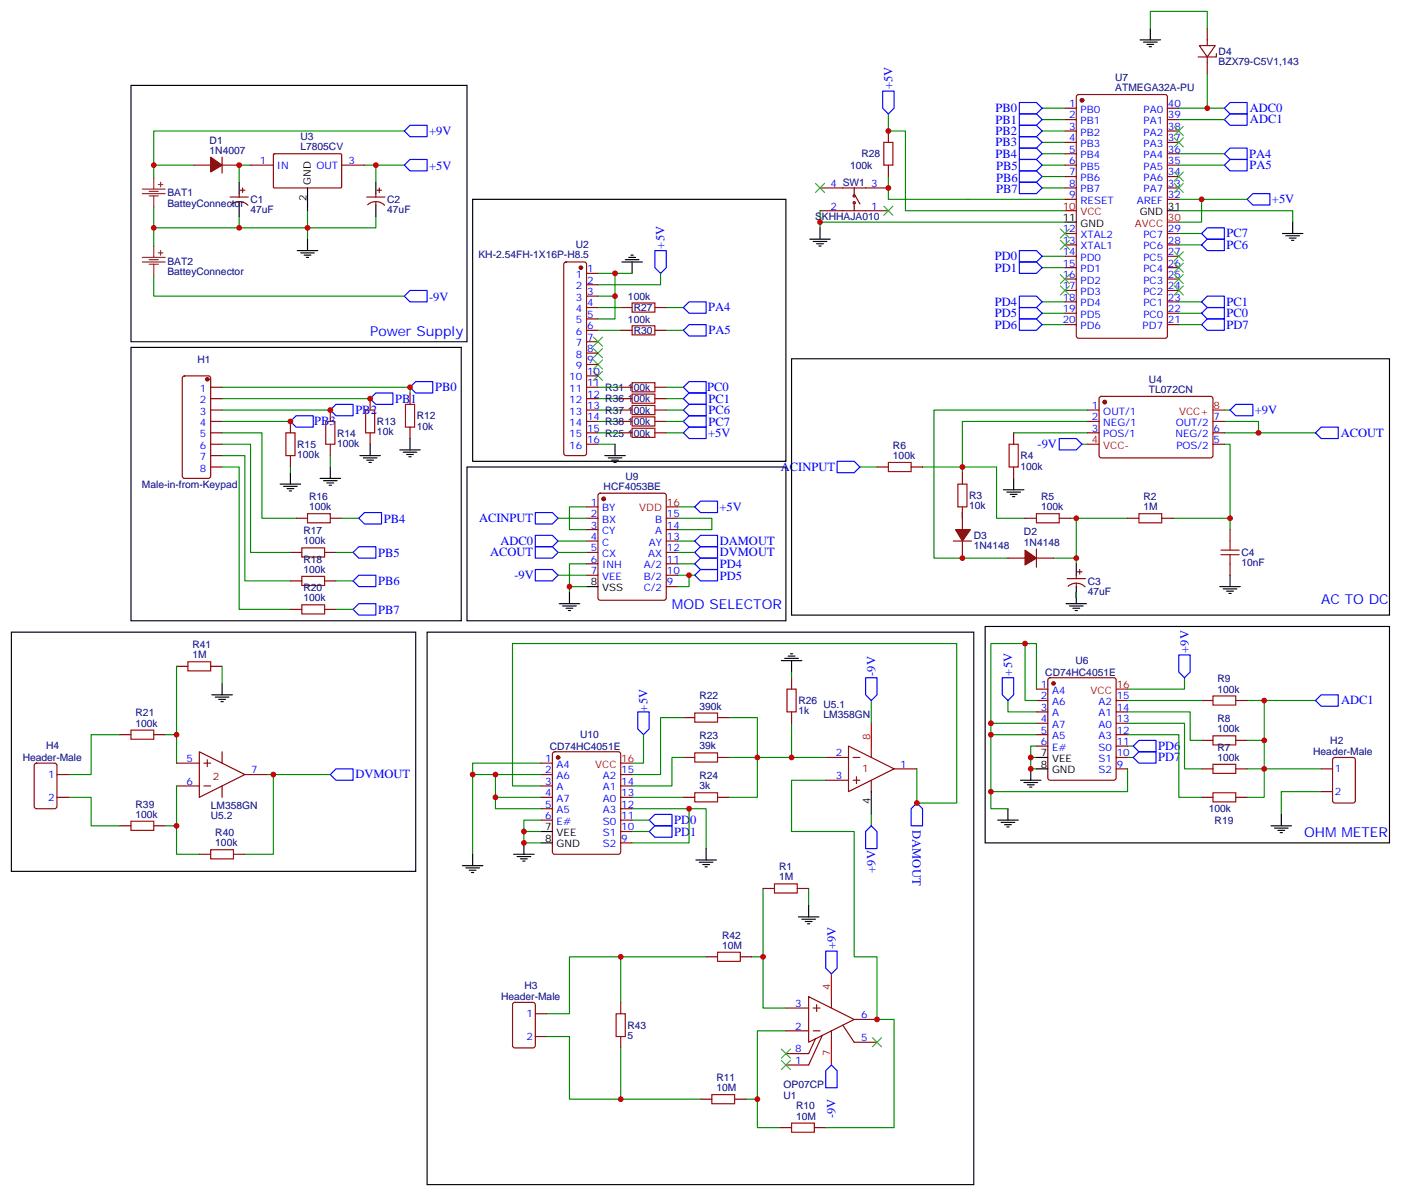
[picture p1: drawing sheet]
<svg xmlns="http://www.w3.org/2000/svg" width="434mm" height="370mm" viewBox="0 0 434 370" stroke-linecap="round" stroke-linejoin="round" font-family="sans-serif">
<g fill="none" stroke="#870000" stroke-width=".35">
<path d="M371.5 14.1h4.9l-2.5 3.5zM373.9 8.8v5.3M373.9 17.6v5.3M376.8 16.6v1h-5.7M329.8 33.5h3.6M329.8 37h3.6M333.6 29.5l.5-.2h26.8l.6 .4 .1 74.4-.5 .6-27 .1-.7-.5v-74.3zM361.6 33.5h3.5M361.6 37h3.5M60 51.2h5.3M68.8 51.2h5.3M68.8 48.7v4.9"/>
<path d="M74.1 60v1M74.4 58.9h1.4M75.1 58.2v1.4M77.6 51.2h7.1M84.7 47.8l.3-.2 20.7 .1 .1 .3v10l-.3 .2h-20.7l-.1-.3zM105.8 51.2h7.1M116.4 60v1M116.8 58.9h1.4M117.5 58.2v1.4M254 58.2h21.2M264.6 58.2v2.5M275.2 40.6v3.5"/>
<path d="M275.2 51.2v3.5M329.8 51.2h3.6M329.8 40.6h3.6M329.8 44.1h3.6M329.8 47.6h3.6M329.8 54.7h3.6M329.8 58.2h3.6M361.6 51.2h3.5M361.6 40.6h3.5M361.6 44.1h3.5M361.6 47.6h3.5M361.6 54.7h3.5"/>
<path d="M361.6 58.2h3.5M71.3 61h5.6M71.5 63.4a3.8 3.8 0 0 1 5.3 .2M74.1 62.4v1.1M113.6 61h5.6M113.9 63.4a3.8 3.8 0 0 1 5.2 .2M116.4 62.4v1.1M254 65.3h21.2M264.6 62.8v2.5M264.9 60.7l1.4 2.4M329.8 61.7h3.6M329.8 72.3h3.6"/>
<path d="M329.8 75.8h3.6M329.8 79.4h3.6M361.6 61.7h3.5M361.6 72.3h3.5M361.6 75.8h3.5M361.6 79.4h3.5M174.9 81.3l.4-.2h5.7l.5 .2 .2 .5v58.6l-.3 .5-.4 .2h-5.7l-.5-.2-.2-.5v-58.6zM181.7 95.2h3.5M181.7 84.7h3.5M181.7 88.2h3.5M181.7 91.7h3.5M181.7 98.8h3.5"/>
<path d="M192.3 95.2h3.5M202.8 95.2h3.6M329.8 82.9h3.6M329.8 86.4h3.6M329.8 90h3.6M329.8 93.5h3.6M329.8 97h3.6M361.6 82.9h3.5M361.6 86.4h3.5M361.6 90h3.5M361.6 93.5h3.5M361.6 97h3.5"/>
<path d="M56.7 116.6l.4-.2h7.5l.6 .4 .1 30.7-.5 .6-7.7 .1-.6-.5-.1-30.6zM65.3 119.9h3.5M181.7 119.9h3.5M181.7 102.3h3.5M181.7 105.8h3.5M181.7 109.4h3.5M181.7 112.9h3.5M181.7 116.4h3.5M192.3 119.9h3.5M192.3 102.3h3.5M202.8 119.9h3.6M202.8 102.3h3.6"/>
<path d="M329.8 100.5h3.6M361.6 100.5h3.5M65.3 127h3.5M65.3 130.5h3.5M65.3 134.1h3.5M65.3 137.6h3.5M65.3 123.5h3.5M90 130.5v3.6M102.3 127v3.5M102.3 137.6v3.5M114.7 123.5v3.5M114.7 134.1v3.5"/>
<path d="M127 121.7v3.5M127 132.3v3.5M181.7 127h3.5M181.7 130.5h3.5M181.7 134.1h3.5M181.7 137.6h3.5M181.7 123.5h3.5M192.3 127h3.5M192.3 130.5h3.5M192.3 134.1h3.5M192.3 123.5h3.5M202.8 127h3.6"/>
<path d="M202.8 130.5h3.6M202.8 134.1h3.6M202.8 123.5h3.6M314 134.1v3.5M336.9 127h3.5M336.9 130.5h3.5M336.9 134.1h3.5M340.7 123l.4-.2h34.2l.4 .7-.1 17.9-.6 .4h-34.1l-.5-.7v-17.6zM375.7 130.5h3.5M375.7 134.1h3.5M375.7 137.6h3.5M65.3 144.6h3.5"/>
<path d="M65.3 141.1h3.5M90 141.1v3.5M181.7 157h3.5M185.4 153l.5-.2h19.8l.6 .4 .1 32-.5 .7h-20l-.6-.4-.1-32zM271.6 144.6h3.6M282.2 144.6h3.6M298.1 146.4v3.5M298.1 157v7M314 144.6v3.6M90 171.1h3.5M90 179.9h3.5M91.7 160.5h3.5"/>
<path d="M100.5 171.1h3.6M100.5 179.9h3.6M102.3 160.5h3.5M181.7 160.5h3.5M181.7 167.6h3.5M181.7 164h3.5M181.7 171.1h3.5M181.7 174.6h3.5M181.7 178.2h3.5M206.4 160.5h3.5M206.4 167.6h3.5M206.4 164h3.5"/>
<path d="M206.4 171.1h3.5M206.4 174.6h3.5M206.4 178.2h3.5M295.3 167.6h5.6M298.1 167.6v5.3M312.2 172.9h5.3M317.5 160.5h3.5M321 172.9h5.3M321 170v5.7M328.1 160.5h3.5M330.6 179.2h5.6M333.4 178.2v1"/>
<path d="M333.7 177.1h1.4M334.4 176.4v1.4M349.2 160.5h3.6M359.8 160.5h3.6M381 164v3.6M381 174.6v3.6M90 188.7h3.5M100.5 188.7h3.6M206.4 181.7h3.5M330.8 181.6a3.8 3.8 0 0 1 5.3 .2M333.4 180.6v1.1M54.7 206.4h3.5"/>
<path d="M65.3 206.4h3.5M245.2 209.9v3.5M321 217h3.6M321 213.4h3.6M324.8 210.1l.5-.2h19.7l.7 .4v30.6l-.4 .7-20 .1-.7-.5v-30.6zM345.7 217h3.5M372.2 217h3.5M382.8 217h3.5M10.8 236.6l.5-.2h5.6l.7 .4v13l-.4 .6-5.9 .1-.7-.5v-12.9zM17.6 239.9h3.6M37 227.5h3.6M47.6 227.5h3.6"/>
<path d="M54.7 236.4h7M61.7 232.8l14.1 7.1-14.1 7zM63.1 236.4h2.2M64.2 235.3v2.1M68.8 232.8v3.6M75.8 239.9h7.1M167.6 236.4h3.5M167.6 239.9h3.5M171.3 233l.5-.2h19.8l.6 .5 .1 30.6-.5 .6-20 .1-.6-.5-.1-30.6zM192.3 239.9h3.5M211.7 234.6h3.5M211.7 222.2h3.5"/>
<path d="M222.2 234.6h3.6M222.2 222.2h3.6M245.2 220.5v3.5M255.8 234.6h7M262.8 231.1l14.1 7-14.1 7.1zM264.2 234.6h2.1M269.9 231.1v3.5M276.9 238.1h7.1M321 220.5h3.6M321 224h3.6M321 227.5h3.6M321 231.1h3.6"/>
<path d="M345.7 238.1h3.5M345.7 220.5h3.5M345.7 224h3.5M345.7 227.5h3.5M345.7 231.1h3.5M345.7 234.6h3.5M372.2 229.3h3.5M372.2 238.1h3.5M382.8 229.3h3.5M382.8 238.1h3.5M409.2 238.1h3.5M413 234.8l.5-.2h5.6l.7 .4v13l-.5 .7h-5.8l-.7-.5-.1-12.9z"/>
<path d="M17.6 246.9h3.6M37 255.8h3.6M47.6 255.8h3.6M54.7 243.4h7M63.1 243.4h2.2M68.8 243.4v3.5M167.6 246.9h3.5M167.6 243.4h3.5M167.6 250.5h3.5M167.6 254h3.5M192.3 246.9h3.5M192.3 243.4h3.5"/>
<path d="M192.3 250.5h3.5M192.3 254h3.5M192.3 257.5h3.5M211.7 246.9h3.5M222.2 246.9h3.6M255.8 241.7h7M264.2 241.7h2.1M265.3 240.6v2.1M269.9 241.7v3.5M372.2 246.9h3.5M382.8 246.9h3.5M409.2 245.2h3.5"/>
<path d="M61.7 264.6h3.6M72.3 264.6h3.5M192.3 261.1h3.5M236.4 275.2h3.5M246.9 275.2h3.6M218.7 296.3h3.5M229.3 296.3h3.5M159 310.7l.5-.3h5.6l.7 .5v12.9l-.5 .7-5.8 .1-.7-.5-.1-13zM165.8 314h3.5M192.3 310.4v3.6M243.4 319.3h7.1M243.4 312.2h7.1"/>
<path d="M250.5 308.7l14.1 7-14.1 7.1zM251.9 319.3h2.1M251.9 312.2h2.1M252.9 311.1v2.2M257.5 308.7v3.5M257.5 319.3v3.5M261.1 317.5l3.5 5.3h7M264.6 315.7h7M165.8 321h3.5M192.3 321v3.6M252.6 321.7l-2.1 4.6h-7.1M254.7 320.7l-4.2 9.1h-7.1"/>
<path d="M217 340.4h3.5M227.5 340.4h3.6M241.7 349.2h3.5M252.2 349.2h3.6"/>
<circle cx="264.6" cy="62.8" r=".35"/>
<circle cx="264.6" cy="60.7" r=".35"/>
</g>
<g fill="#870000" stroke="#870000" stroke-width=".35">
<path d="M65.3 48.7l3.5 2.5-3.5 2.1z"/>
<path d="M296 164h4.6l-2.5 3.6z"/>
<path d="M317.5 170.4l3.5 2.5-3.5 2.1z"/>
<circle cx="342.2" cy="124.5" r=".53"/>
<circle cx="326.3" cy="211.7" r=".53"/>
<circle cx="187" cy="154.5" r=".53"/>
<circle cx="64.2" cy="117.5" r=".53"/>
<circle cx="335.1" cy="31" r=".53"/>
<circle cx="172.9" cy="234.6" r=".53"/>
<circle cx="179.9" cy="82.9" r=".53"/>
</g>
<g fill="none" stroke="#008700" stroke-width=".35">
<path d="M356.3 8.8v-5.3h17.6v5.3M275.2 35.3v5.3h5.3v24.7h49.3M322.8 33.5h7M322.8 37h7M365.1 33.5h14.1M365.1 37h14.1M373.9 22.9v10.6M47.6 51.2v3.8M77.6 51.2h-3.5v5.2M112.9 51.2h3.5v5.2M116.4 51.2h8.8M125.2 40.6h-77.6v10.6h12.4"/>
<path d="M275.2 54.7v7h54.6M322.8 51.2h7M322.8 54.7h7M322.8 58.2h7M322.8 47.6h7M322.8 44.1h7M322.8 40.6h7M365.1 51.2h14.1M365.1 47.6h14.1M47.6 64.2v12M47.6 70.6h26.5M74.1 67v3.6h42.3v-3.6"/>
<path d="M95.2 65.3v8.8M254 68.8h75.8M254 65.3v5.3M322.8 79.4h7M365.1 65.3h35.3v3.5M365.1 72.3h7.1M365.1 75.8h7.1M365.1 61.7h21.2M372.2 61.7v7.1h-7.1M47.6 85.4v6.3h77.6M185.2 95.2h7.1M185.2 84.7h10.6"/>
<path d="M190.5 84.7v7h-5.3M190.5 91.7v7.1h-5.3M204.6 84.7v3.5h-19.4M206.4 95.2h5.3M322.8 93.5h7M322.8 97h7M322.8 82.9h7M365.1 93.5h7.1M365.1 97h7.1M68.8 119.9h58.2v1.8M185.2 102.3h7.1M185.2 119.9h7.1"/>
<path d="M206.4 102.3h5.3M206.4 119.9h5.3M322.8 100.5h7M365.1 100.5h7.1M68.8 134.1h12.3v26.4h10.6M68.8 137.6h8.8v33.5h12.4M68.8 127h33.5M68.8 123.5h45.9M68.8 130.5h21.2M185.2 134.1h7.1M185.2 127h7.1M185.2 137.6h5.3"/>
<path d="M185.2 123.5h7.1M185.2 130.5h7.1M206.4 134.1h5.3M206.4 127h5.3M206.4 123.5h5.3M206.4 130.5h5.3M314 134.1h22.9M335.1 137.6h1.8M336.9 130.5h-38.8v15.9M336.9 127h-47.6v45.9h22.9M379.2 130.5h10.6v3.6M379.2 137.6h1.8v22.9h-17.6"/>
<path d="M379.2 134.1h28.3M379.2 127h1.8M68.8 141.1h7v38.8h14.2M68.8 144.6h5.3v44.1h15.9M90 144.6v1.8M102.3 141.1v3.5M181.7 157h-5.3v7h5.3M209.9 157h5.3M266.3 144.6h5.3M285.8 144.6h22.9v15.9h8.8M298.1 158.7v1.8M104.1 171.1h5.3"/>
<path d="M104.1 179.9h5.3M105.8 160.5h5.3M172.9 160.5h8.8M172.9 171.1h8.8M172.9 167.6h8.8M172.9 178.2h8.8M181.7 174.6h-5.3v8.8M209.9 160.5h10.6v3.5h-10.6M209.9 171.1h5.3M209.9 167.6h5.3M209.9 174.6h5.3M209.9 178.2h5.3"/>
<path d="M213.4 178.2v3.5h-3.5M331.6 160.5h1.8v12.4h-7.1M333.4 160.5h15.8M333.4 172.9v1.7M381 160.5v3.5M104.1 188.7h5.3M176.4 181.7h5.3M317.5 199.3v17.7h3.5M333.4 183.4v1.8M54.7 206.4v21.1M68.8 206.4v5.3M245.2 208.1v1.8"/>
<path d="M269.9 217v7M312.2 217v3.5h8.8M321 213.4v-14.1h-14.1v51.2h5.3M349.2 217h23M366.9 209.9v3.5h-17.7M386.3 217h21.2M391.6 217v21.1h-5.3M37 227.5h-8.8v12.4h-7M51.2 227.5h3.5v8.9M82.9 239.9h19.4M84.7 239.9v24.7h-8.9M146.4 239.9h21.2"/>
<path d="M153.5 239.9v7h14.1M167.6 236.4h-21.2v28.2M199.3 227.5v8.9h-3.5M211.7 234.6h-3.6v8.8h-12.3M211.7 222.2h-7.1v17.7h-8.8M225.8 222.2h8.8v24.7h-8.8M225.8 234.6h30M245.2 224v10.6M284 238.1v10.6h12.3v-49.4h-137.6v44.1h8.9M306.9 224h14.1M306.9 227.5h14.1M321 231.1h-1.7v3.5"/>
<path d="M321 234.6h-1.7v3.5h1.7M349.2 224h17.7v14.1h5.3M349.2 227.5h15.9v19.4h7.1M349.2 220.5h19.5v8.8h3.5M349.2 238.1v7.1h-42.3M349.2 234.6h1.8M349.2 231.1h1.8M386.3 229.3h5.3M409.2 238.1h-17.6v8.8h-5.3M21.2 246.9h7v8.9h8.8M54.7 243.4v12.4h-3.5M54.7 255.8v8.8h7"/>
<path d="M153.5 246.9v3.6h14.1M167.6 254h-5.3v3.5M167.6 257.5h-5.3v3.6h5.3M195.8 250.5h22.9v12.3M195.8 246.9h15.9M195.8 254h5.3M195.8 257.5h5.3M213.4 250.5v10.6h-17.6M255.8 241.7h-10.6v15.8h19.4v38.8h7v19.4h5.3v33.5h-21.1M269.9 252.2v3.6M409.2 245.2h-12.3v7M236.4 275.2v37h7"/>
<path d="M250.5 275.2v5.3M192.3 296.3h-15.9v17.7h-7.1M218.7 296.3h-26.4v14.1M232.8 296.3h3.6M243.4 319.3h-8.8v21.1h-3.5M169.3 321h7.1v19.4h15.9M192.3 324.6v15.8h24.7M234.6 340.4v8.8h7.1"/>
</g>
<g fill="none" stroke="#00f" stroke-width=".35">
<path d="M273.4 28.2h3.5v5.3l-1.7 1.8-1.8-1.8zM315.7 31.8h5.3l1.8 1.7-1.8 1.8h-5.3zM315.7 38.8h5.3l1.8 1.8-1.8 1.7h-5.3zM315.7 35.3h5.3l1.8 1.7-1.8 1.8h-5.3zM379.2 33.5l1.8-1.7h5.3v3.5h-5.3zM381 35.3h5.3v3.5h-5.3l-1.8-1.8zM125.2 51.2l1.8-1.8h5.3v3.5h-5.3zM125.2 40.6l1.8-1.8h5.3v3.5h-5.3zM315.7 49.4h5.3l1.8 1.8-1.8 1.7h-5.3zM315.7 52.9h5.3l1.8 1.8-1.8 1.7h-5.3zM315.7 56.4h5.3l1.8 1.8-1.8 1.8h-5.3zM315.7 45.9h5.3l1.8 1.7-1.8 1.8h-5.3z"/>
<path d="M315.7 42.3h5.3l1.8 1.8-1.8 1.8h-5.3zM381 45.9h5.3v3.5h-5.3l-1.8-1.8zM381 49.4h5.3v3.5h-5.3l-1.8-1.7zM202.8 77.6h3.6v5.3l-1.8 1.8-1.8-1.8zM315.7 77.6h5.3l1.8 1.8-1.8 1.7h-5.3zM373.9 70.6h5.3v3.5h-5.3l-1.7-1.8zM373.9 74.1h5.3v3.5h-5.3l-1.7-1.8zM386.3 61.7l1.8-1.7h5.2v3.5h-5.2zM125.2 91.7l1.8-1.7h5.3v3.5h-5.3zM211.7 95.2l1.7-1.7h5.3v3.5h-5.3zM315.7 98.8h5.3l1.8 1.7-1.8 1.8h-5.3zM315.7 95.2h5.3l1.8 1.8-1.8 1.8h-5.3z"/>
<path d="M315.7 91.7h5.3l1.8 1.8-1.8 1.7h-5.3zM315.7 81.1h5.3l1.8 1.8-1.8 1.8h-5.3zM373.9 91.7h5.3v3.5h-5.3l-1.7-1.7zM373.9 95.2h5.3v3.6h-5.3l-1.7-1.8zM373.9 98.8h5.3v3.5h-5.3l-1.7-1.8zM127 119.9l1.8-1.7h5.3v3.5h-5.3zM211.7 102.3l1.7-1.8h5.3v3.6h-5.3zM211.7 119.9l1.7-1.7h5.3v3.5h-5.3zM90 130.5l1.7-1.7h5.3v3.5h-5.3zM102.3 127l1.8-1.8h5.3v3.6h-5.3zM114.7 123.5l1.7-1.8h5.3v3.5h-5.3zM211.7 123.5l1.7-1.8h5.3v3.5h-5.3z"/>
<path d="M211.7 127l1.7-1.8h5.3v3.6h-5.3zM211.7 130.5l1.7-1.7h5.3v3.5h-5.3zM211.7 134.1l1.7-1.8h5.3v3.5h-5.3zM328.1 135.8h5.3l1.7 1.8-1.7 1.7h-5.3zM381 127l1.8-1.8h5.3v3.6h-5.3zM409.2 132.3h5.3v3.5h-5.3l-1.7-1.7zM165.8 158.7h5.3l1.8 1.8-1.8 1.8h-5.3zM215.2 157l1.8-1.8h5.2v3.5h-5.2zM259.3 142.9h5.3l1.7 1.7-1.7 1.8h-5.3zM109.4 171.1l1.7-1.8h5.3v3.6h-5.3zM109.4 179.9l1.7-1.7h5.3v3.5h-5.3zM111.1 160.5l1.8-1.8h5.3v3.6h-5.3z"/>
<path d="M165.8 169.3h5.3l1.8 1.8-1.8 1.8h-5.3zM165.8 165.8h5.3l1.8 1.8-1.8 1.7h-5.3zM165.8 176.4h5.3l1.8 1.8-1.8 1.7h-5.3zM215.2 171.1l1.8-1.8h5.2v3.6h-5.2zM215.2 167.6l1.8-1.8h5.2v3.5h-5.2zM215.2 174.6l1.8-1.7h5.2v3.5h-5.2zM215.2 178.2l1.8-1.8h5.2v3.5h-5.2zM109.4 188.7l1.7-1.7h5.3v3.5h-5.3zM268.1 209.9h3.5v5.3l-1.7 1.8-1.8-1.8zM310.4 209.9h3.6v5.3l-1.8 1.8-1.8-1.8zM365.1 202.8h3.6v5.3l-1.8 1.8-1.8-1.8zM407.5 217l1.7-1.8h5.3v3.5h-5.3z"/>
<path d="M102.3 239.9l1.8-1.8h5.3v3.6h-5.3zM197.6 220.5h3.5v5.3l-1.8 1.7-1.7-1.7zM351 234.6l1.8-1.8h5.3v3.6h-5.3zM351 231.1l1.8-1.8h5.3v3.5h-5.3zM201.1 254l1.7-1.8h5.3v3.6h-5.3zM201.1 257.5l1.7-1.7h5.3v3.5h-5.3zM268.1 257.5l1.8-1.7 1.7 1.7v5.3h-3.5zM282.2 250.5l1.8-1.8 1.8 1.8v5.3h-3.6zM255.8 294.6h3.5v5.3l-1.8 1.7-1.7-1.7zM255.8 331.6l1.7-1.8 1.8 1.8v5.3h-3.5z"/>
</g>
<g fill="none" stroke="#000" stroke-width=".35">
<path d="M353.1 12.3h6.4M354.2 13.1h4.2M355.2 13.8h2.2M356 14.5h.7M356.3 8.8v3.5M40.6 26.5h104v79.3h-104zM74.1 56.4v3.6M95.2 58.2v7.1M116.4 56.4v3.6M74.1 63.5v3.5M92.1 77.6h6.3M93.1 78.3h4.3"/>
<path d="M94.2 79h2.1M94.9 79.7h.7M95.2 74.1v3.5M116.4 63.5v3.5M146.4 61.7h97v81.2h-97zM194.7 79.7h2.1M195.4 79h.7M250.8 74.1h6.4M251.9 74.8h4.2M252.9 75.5h2.2M253.6 76.2h.8M254 70.6v3.5"/>
<path d="M329.8 68.8h3.6M361.6 65.3h3.5M397.2 72.3h6.4M398.3 73h4.2M399.3 73.7h2.2M400 74.4h.8M400.4 68.8v3.5M192.6 81.1h6.4M193.7 80.4h4.2M195.8 81.1v3.6M40.6 107.6h102.3v84.7h-102.3zM245.2 111.1h185.2v79.4h-185.2z"/>
<path d="M114.7 137.6v3.5M123.8 139.3h6.4M127 135.8v3.5M190.5 137.6v3.5M86.8 149.9h6.3M87.8 150.6h4.3M88.9 151.3h2.1M89.6 152h.7M90 146.4v3.5M99.1 148.2h6.4M100.2 148.9h4.2M101.2 149.6h2.2"/>
<path d="M102 150.3h.7M102.3 144.6v3.6M111.5 141.1h6.3M112.5 141.8h4.3M113.6 142.5h2.1M114.3 143.2h.7M124.9 140.1h4.2M125.9 140.8h2.2M126.6 141.5h.8M144.6 144.6h98.8v47.7h-98.8zM187.3 141.1h6.4M188.4 141.8h4.2"/>
<path d="M189.4 142.5h2.2M190.1 143.2h.8M310.8 151.7h6.3M311.9 152.4h4.2M312.9 153.1h2.1M313.6 153.8h.7M314 148.2v3.5M333.4 174.6v3.6M381 178.2v3.5M3.5 195.8h125.3v74.1h-125.3zM132.3 195.8h169.3v171.1h-169.3zM173.2 187h6.4"/>
<path d="M174.3 187.7h4.2M175.3 188.4h2.1M176 189.1h.7M176.4 183.4v3.6M181.7 181.7h3.5M305.2 194h125.2v67.1h-125.2zM330.2 187h6.3M331.3 187.7h4.2M332.3 188.4h2.1M333 189.1h.7M333.4 181.7v5.3M377.8 181.7h6.4"/>
<path d="M378.9 182.4h4.2M379.9 183.1h2.2M380.6 183.8h.8M65.6 215.2h6.4M66.7 215.9h4.2M67.7 216.6h2.1M68.4 217.3h.7M68.8 211.7v3.5M242 204.6h6.4M243.1 203.9h4.2M244.1 203.2h2.1M244.8 202.5h.7"/>
<path d="M245.2 204.6v3.5M319.3 238.1v3.6M321 234.6h3.6M321 238.1h3.6M167.6 257.5h3.5M269.9 245.2v7M309 254h6.4M310.1 254.7h4.2M311.1 255.4h2.2M311.9 256.1h.7M312.2 250.5v3.5M316.1 241.7h6.3"/>
<path d="M317.1 242.4h4.3M318.2 243.1h2.1M318.9 243.8h.7M393.7 255.8h6.3M394.8 256.5h4.2M395.8 257.2h2.1M396.5 257.9h.7M396.9 252.2v3.6M143.2 268.1h6.4M144.3 268.8h4.2M145.3 269.5h2.2M146 270.2h.8"/>
<path d="M146.4 264.6v3.5M159.1 264.6h6.4M160.2 265.3h4.2M161.2 266h2.1M161.9 266.7h.7M162.3 261.1v3.5M167.6 261.1h3.5M215.5 266.3h6.4M216.6 267.1h4.2M217.7 267.8h2.1M218.4 268.5h.7M218.7 262.8v3.5"/>
<path d="M247.3 284h6.3M248.4 284.7h4.2M249.4 285.4h2.1M250.1 286.1h.7M250.5 280.5v3.5"/>
</g>
<g fill="none" stroke="#a10000" stroke-width=".35">
<path d="M273.8 44.1h2.8v7.1h-2.8zM195.8 93.8h7v2.9h-7zM195.8 100.9h7v2.8h-7zM195.8 118.5h7v2.9h-7zM88.5 134.1h2.9v7h-2.9zM100.9 130.5h2.8v7.1h-2.8zM113.2 127h2.9v7.1h-2.9zM125.6 125.2h2.8v7.1h-2.8zM195.8 122.1h7v2.8h-7zM195.8 125.6h7v2.8h-7zM195.8 129.1h7v2.8h-7zM195.8 132.6h7v2.9h-7z"/>
<path d="M312.6 137.6h2.8v7h-2.8zM95.2 159.1h7.1v2.8h-7.1zM275.2 143.2h7v2.8h-7zM296.7 149.9h2.8v7.1h-2.8zM321 159.1h7.1v2.8h-7.1zM352.8 159.1h7v2.8h-7zM93.5 169.7h7v2.8h-7zM93.5 178.5h7v2.8h-7zM378.2 171.8h5.6M378.2 170.4h5.6M381 167.6v2.8M381 171.8v2.8"/>
<path d="M93.5 187.3h7v2.8h-7zM58.2 205h7.1v2.8h-7.1zM243.8 213.4h2.8v7.1h-2.8zM375.7 215.5h7.1v2.9h-7.1zM40.6 226.1h7v2.9h-7zM215.2 220.8h7v2.9h-7zM215.2 233.2h7v2.8h-7zM375.7 227.9h7.1v2.8h-7.1zM375.7 236.7h7.1v2.8h-7.1zM40.6 254.4h7v2.8h-7zM215.2 245.5h7v2.9h-7zM375.7 245.5h7.1v2.9h-7.1z"/>
<path d="M65.3 263.2h7v2.8h-7zM239.9 273.8h7v2.8h-7zM222.2 294.9h7.1v2.8h-7.1zM190.9 314h2.8v7h-2.8zM220.5 339h7v2.8h-7zM245.2 347.8h7v2.9h-7z"/>
</g>
<path d="M329.8 65.3h3.6M361.6 68.8h3.5M336.9 137.6h3.5M375.7 127h3.5M206.4 157h3.5M345.7 213.4h3.5M192.3 236.4h3.5M269.9 224v7.1M257.5 301.6v7.1M257.5 322.8v7" fill="none" stroke="#f00" stroke-width=".35"/>
<g fill="none" stroke="#3c3" stroke-width=".35">
<path d="M363.7 39.2l2.8 2.8M366.5 39.2l-2.8 2.8M252.6 56.8l2.8 2.8M255.4 56.8l-2.8 2.8M363.7 42.7l2.8 2.8M363.7 56.8l2.8 2.8M363.7 53.3l2.8 2.8M366.5 42.7l-2.8 2.8M366.5 56.8l-2.8 2.8M366.5 53.3l-2.8 2.8M273.8 63.9l2.8 2.8M276.6 63.9l-2.8 2.8"/>
<path d="M328.4 70.9l2.9 2.8M328.4 74.4l2.9 2.9M331.3 74.4l-2.9 2.9M331.3 70.9l-2.9 2.8M363.7 78l2.8 2.8M366.5 78l-2.8 2.8M328.4 85l2.9 2.8M328.4 88.5l2.9 2.9M331.3 85l-2.9 2.8M331.3 88.5l-2.9 2.9M363.7 81.5l2.8 2.8M363.7 85l2.8 2.8"/>
<path d="M363.7 88.5l2.8 2.9M366.5 81.5l-2.8 2.8M366.5 85l-2.8 2.8M366.5 88.5l-2.8 2.9M183.8 107.9l2.8 2.9M183.8 111.5l2.8 2.8M183.8 115l2.8 2.8M183.8 104.4l2.8 2.8M186.6 107.9l-2.8 2.9M186.6 111.5l-2.8 2.8M186.6 115l-2.8 2.8M186.6 104.4l-2.8 2.8"/>
<path d="M242 324.9l2.8 2.8M242 328.4l2.8 2.9M244.8 324.9l-2.8 2.8M244.8 328.4l-2.8 2.9M270.2 321.4l2.8 2.8M273 321.4l-2.8 2.8"/>
</g>
<g fill="none" stroke="#8c2424" stroke-width=".35">
<path d="M44.1 58.6h7.1M44.1 60h7.1M46.2 59.3h2.8M47.6 55v3.6M49 57.1h1.4M49.7 56.4v1.5M44.1 79.7h7.1M46.2 60.7h2.8M47.6 60.7v3.5M47.6 76.2v3.5M49 78.3h1.4M49.7 77.6v1.4"/>
<path d="M44.1 81.1h7.1M46.2 80.4h2.8M46.2 81.8h2.8M47.6 81.8v3.6"/>
</g>
<g fill="#c00">
<circle cx="74.1" cy="51.2" r=".88"/>
<circle cx="116.4" cy="51.2" r=".88"/>
<circle cx="95.3" cy="70.6" r=".88"/>
<circle cx="389.8" cy="134.1" r=".88"/>
<circle cx="381" cy="160.5" r=".88"/>
<circle cx="333.4" cy="160.5" r=".88"/>
<circle cx="333.4" cy="172.9" r=".88"/>
<circle cx="298.1" cy="144.6" r=".88"/>
<circle cx="298.1" cy="172.9" r=".88"/>
<circle cx="319.3" cy="234.6" r=".88"/>
<circle cx="319.3" cy="238.1" r=".88"/>
<circle cx="176.4" cy="181.7" r=".88"/>
<circle cx="127" cy="119.9" r=".88"/>
<circle cx="114.7" cy="123.5" r=".88"/>
<circle cx="102.3" cy="127" r=".88"/>
<circle cx="90" cy="130.5" r=".88"/>
<circle cx="373.9" cy="33.5" r=".88"/>
<circle cx="372.2" cy="61.7" r=".88"/>
<circle cx="275.2" cy="40.6" r=".88"/>
<circle cx="275.2" cy="58.2" r=".88"/>
<circle cx="391.6" cy="238.1" r=".88"/>
<circle cx="54.7" cy="255.8" r=".88"/>
<circle cx="54.7" cy="227.5" r=".88"/>
<circle cx="84.7" cy="239.9" r=".88"/>
<circle cx="234.6" cy="340.4" r=".88"/>
<circle cx="236.4" cy="296.3" r=".88"/>
<circle cx="245.2" cy="234.6" r=".88"/>
<circle cx="162.3" cy="257.5" r=".88"/>
<circle cx="234.6" cy="234.6" r=".88"/>
<circle cx="162.3" cy="261.1" r=".88"/>
<circle cx="271.6" cy="315.7" r=".88"/>
<circle cx="192.3" cy="296.3" r=".88"/>
<circle cx="192.3" cy="340.4" r=".88"/>
<circle cx="391.6" cy="217" r=".88"/>
<circle cx="391.6" cy="229.3" r=".88"/>
<circle cx="284" cy="248.7" r=".88"/>
<circle cx="213.4" cy="178.2" r=".88"/>
<circle cx="47.6" cy="51.2" r=".88"/>
<circle cx="74.1" cy="70.6" r=".88"/>
<circle cx="47.6" cy="70.6" r=".88"/>
<circle cx="254" cy="68.8" r=".88"/>
<circle cx="146.4" cy="239.9" r=".88"/>
<circle cx="153.5" cy="239.9" r=".88"/>
<circle cx="153.5" cy="246.9" r=".88"/>
<circle cx="213.4" cy="250.5" r=".88"/>
<circle cx="317.5" cy="199.3" r=".88"/>
<circle cx="306.9" cy="224" r=".88"/>
<circle cx="306.9" cy="227.5" r=".88"/>
<circle cx="306.9" cy="245.2" r=".88"/>
<circle cx="190.5" cy="84.7" r=".88"/>
<circle cx="190.5" cy="91.7" r=".88"/>
</g>
<g font-size="4.2" fill="#00f">
<text x="114.7" y="104.1">Power Supply</text>
<text x="208.1" y="188.7">MOD SELECTOR</text>
<text x="409.2" y="187">AC TO DC</text>
<text x="403.9" y="259.3">OHM METER</text>
</g>
<g font-size="3.9" fill="#00f">
<text x="276.4" y="27.6" transform="rotate(-90 276.4 27.6)">+5V</text>
<text x="308.4" y="34.8">PB0</text>
<text x="387.1" y="34.7">ADC0</text>
<text x="132.9" y="41.9">+9V</text>
<text x="308.4" y="41.8">PB2</text>
<text x="308.4" y="38.3">PB1</text>
<text x="387.2" y="38.2">ADC1</text>
<text x="308.4" y="45.4">PB3</text>
<text x="132.9" y="52.5">+5V</text>
<text x="308.4" y="48.9">PB4</text>
<text x="308.5" y="52.7">PB5</text>
<text x="386.9" y="48.8">PA4</text>
<text x="387" y="52.4">PA5</text>
<text x="308.5" y="56.2">PB6</text>
<text x="308.5" y="59.8">PB7</text>
<text x="394" y="63">+5V</text>
<text x="205.9" y="77" transform="rotate(-90 205.9 77)">+5V</text>
<text x="379.9" y="73.5">PC7</text>
<text x="379.9" y="77">PC6</text>
<text x="308.2" y="80.6">PD0</text>
<text x="308.2" y="84.2">PD1</text>
<text x="132.9" y="93.1">-9V</text>
<text x="308.2" y="94.8">PD4</text>
<text x="379.9" y="94.7">PC1</text>
<text x="219.4" y="96.4">PA4</text>
<text x="308.2" y="101.8">PD6</text>
<text x="308.2" y="98.3">PD5</text>
<text x="379.9" y="98.2">PC0</text>
<text x="379.9" y="101.7">PD7</text>
<text x="219.4" y="103.6">PA5</text>
<text x="122.4" y="124.7">PB1</text>
<text x="134.8" y="121.2">PB0</text>
<text x="219" y="121.2">PC0</text>
<text x="219.4" y="124.8">PC1</text>
<text x="97.3" y="131.8">PB3</text>
<text x="110.1" y="128.3">PB2</text>
<text x="219.4" y="128.4">PC6</text>
<text x="219.4" y="131.9">PC7</text>
<text x="388.7" y="128.3">+9V</text>
<text x="219.4" y="135.3">+5V</text>
<text x="415.3" y="135.4">ACOUT</text>
<text x="321.4" y="138.9">-9V</text>
<text x="241.9" y="145.9">ACINPUT</text>
<text x="118.9" y="161.9">PB4</text>
<text x="148.4" y="161.8">ACINPUT</text>
<text x="222.9" y="158.2">+5V</text>
<text x="117.1" y="172.5">PB5</text>
<text x="151.8" y="172.3">ACOUT</text>
<text x="155" y="168.8">ADC0</text>
<text x="222.9" y="172.3">DVMOUT</text>
<text x="222.9" y="168.8">DAMOUT</text>
<text x="159.3" y="179.3">-9V</text>
<text x="223" y="176">PD4</text>
<text x="223" y="179.5">PD5</text>
<text x="117.1" y="181.3">PB6</text>
<text x="117.1" y="190.1">PB7</text>
<text x="368.2" y="202.2" transform="rotate(-90 368.2 202.2)">+9V</text>
<text x="271.1" y="209.3" transform="rotate(-90 271.1 209.3)">-9V</text>
<text x="313.6" y="209.2" transform="rotate(-90 313.6 209.2)">+5V</text>
<text x="200.6" y="220.4" transform="rotate(-90 200.6 220.4)">+5V</text>
<text x="415.4" y="218.2">ADC1</text>
<text x="358.8" y="232.4">PD6</text>
<text x="358.8" y="235.8">PD7</text>
<text x="110.1" y="241.1">DVMOUT</text>
<text x="208.8" y="255.3">PD0</text>
<text x="282.6" y="257.1" transform="rotate(90 282.6 257.1)">DAMOUT</text>
<text x="208.8" y="258.8">PD1</text>
<text x="271.1" y="270.2" transform="rotate(-90 271.1 270.2)">+9V</text>
<text x="258.9" y="294" transform="rotate(-90 258.9 294)">+9V</text>
<text x="258.8" y="346.3" transform="rotate(-90 258.8 346.3)">-9V</text>
</g>
<g font-size="3.2" fill="#000080">
<text x="377.5" y="17">D4</text>
<text x="377.5" y="20.2">BZX79-C5V1,143</text>
<text x="345.4" y="28.2">ATMEGA32A-PU</text>
<text x="345.4" y="25">U7</text>
<text x="64.9" y="47.6">1N4007</text>
<text x="64.9" y="44.6">D1</text>
<text x="93.1" y="46.4">L7805CV</text>
<text x="93.1" y="43.3">U3</text>
<text x="263.3" y="52.3">100k</text>
<text x="266.9" y="48.8">R28</text>
<text x="51.9" y="64">BatteyConnector</text>
<text x="51.9" y="60.8">BAT1</text>
<text x="77.6" y="62.9">C1</text>
<text x="119.9" y="62.9">C2</text>
<text x="77.6" y="66">47uF</text>
<text x="119.9" y="66">47uF</text>
<text x="252.5" y="68.2">SKHHAJA010</text>
<text x="178.4" y="76.8">U2</text>
<text x="51.9" y="81.9">BAT2</text>
<text x="148.2" y="80">KH-2.54FH-1X16P-H8.5</text>
<text x="51.9" y="85.1">BatteyConnector</text>
<text x="194.5" y="92.9">100k</text>
<text x="194.5" y="100">100k</text>
<text x="196.3" y="96.4">R27</text>
<text x="196.3" y="103.5">R30</text>
<text x="61.1" y="112.4">H1</text>
<text x="355.9" y="118.7">U4</text>
<text x="187.5" y="121.1">R31</text>
<text x="187.5" y="124.6">R36</text>
<text x="194.5" y="121.1">100k</text>
<text x="194.5" y="124.6">100k</text>
<text x="355.9" y="121.7">TL072CN</text>
<text x="116.8" y="131.7">R13</text>
<text x="129.1" y="129.9">R12</text>
<text x="187.5" y="128.2">R37</text>
<text x="187.5" y="131.7">R38</text>
<text x="194.5" y="128.2">100k</text>
<text x="194.5" y="131.7">100k</text>
<text x="104.4" y="135.2">R14</text>
<text x="116.8" y="134.8">10k</text>
<text x="129.1" y="133.1">10k</text>
<text x="187.5" y="135.2">R25</text>
<text x="194.5" y="135.2">100k</text>
<text x="92.1" y="141.9">100k</text>
<text x="92.1" y="138.7">R15</text>
<text x="104.4" y="138.4">100k</text>
<text x="276.6" y="142.2">100k</text>
<text x="276.6" y="139">R6</text>
<text x="316.1" y="142.2">R4</text>
<text x="193.8" y="148.7">U9</text>
<text x="316.1" y="145.4">100k</text>
<text x="43.9" y="151">Male-in-from-Keypad</text>
<text x="95.8" y="154.9">R16</text>
<text x="187" y="151.7">HCF4053BE</text>
<text x="300.2" y="154.6">R3</text>
<text x="322.4" y="154.9">R5</text>
<text x="354.2" y="154.9">R2</text>
<text x="95.8" y="158">100k</text>
<text x="300.2" y="157.8">10k</text>
<text x="322.4" y="158">100k</text>
<text x="354.2" y="158">1M</text>
<text x="94" y="165.5">R17</text>
<text x="301.6" y="166.9">D3</text>
<text x="317.2" y="165.8">D2</text>
<text x="94" y="168.6">100k</text>
<text x="301.6" y="170.1">1N4148</text>
<text x="317.2" y="169">1N4148</text>
<text x="384.5" y="172.2">C4</text>
<text x="94" y="177.4">100k</text>
<text x="94" y="174.3">R18</text>
<text x="384.5" y="175.4">10nF</text>
<text x="94" y="183.1">R20</text>
<text x="336.9" y="184.2">47uF</text>
<text x="336.9" y="181">C3</text>
<text x="94" y="186.3">100k</text>
<text x="59.6" y="203.9">1M</text>
<text x="59.6" y="200.7">R41</text>
<text x="323.8" y="209.3">CD74HC4051E</text>
<text x="333.1" y="205.6">U6</text>
<text x="377.1" y="214.5">100k</text>
<text x="377.1" y="211.3">R9</text>
<text x="42" y="221.9">R21</text>
<text x="216.6" y="219.8">390k</text>
<text x="216.6" y="216.6">R22</text>
<text x="247.3" y="221.2">1k</text>
<text x="247.3" y="218.2">R26</text>
<text x="255.1" y="219.1">U5.1</text>
<text x="42" y="225.1">100k</text>
<text x="255.1" y="222.2">LM358GN</text>
<text x="377.1" y="226.8">100k</text>
<text x="377.1" y="223.7">R8</text>
<text x="14.3" y="232.1">H4</text>
<text x="170.3" y="232.2">CD74HC4051E</text>
<text x="179.7" y="228.5">U10</text>
<text x="216.6" y="232.1">39k</text>
<text x="216.6" y="229">R23</text>
<text x="377.1" y="232.5">R7</text>
<text x="406.8" y="234">Header-Male</text>
<text x="412.1" y="230.4">H2</text>
<text x="7" y="235.7">Header-Male</text>
<text x="377.1" y="235.7">100k</text>
<text x="216.6" y="244.5">3k</text>
<text x="216.6" y="241.3">R24</text>
<text x="42" y="250.1">R39</text>
<text x="65.3" y="250.6">LM358GN</text>
<text x="374.4" y="251.6">100k</text>
<text x="42" y="253.3">100k</text>
<text x="65.3" y="253.7">U5.2</text>
<text x="376.2" y="255.1">R19</text>
<text x="66.7" y="262.1">100k</text>
<text x="66.7" y="258.9">R40</text>
<text x="241.3" y="269.5">R1</text>
<text x="241.3" y="272.7">1M</text>
<text x="223.7" y="293.9">10M</text>
<text x="223.7" y="290.7">R42</text>
<text x="155.2" y="309.8">Header-Male</text>
<text x="162.4" y="306.2">H3</text>
<text x="194.4" y="321.9">5</text>
<text x="194.4" y="318.6">R43</text>
<text x="221.9" y="334.8">R11</text>
<text x="221.9" y="338">10M</text>
<text x="242.7" y="337">OP07CP</text>
<text x="242.7" y="340.2">U1</text>
<text x="246.6" y="346.8">10M</text>
<text x="246.6" y="343.6">R10</text>
</g>
<g font-size="3.2" fill="#00f">
<text x="331.2" y="33.2">1</text>
<text x="334.7" y="34.9">PB0</text>
<text x="354.2" y="34.9">PA0</text>
<text x="361.8" y="33.2">40</text>
<text x="331.2" y="36.7">2</text>
<text x="331.2" y="40.2">3</text>
<text x="334.7" y="38.5">PB1</text>
<text x="334.7" y="42">PB2</text>
<text x="354.2" y="42">PA2</text>
<text x="354.2" y="38.5">PA1</text>
<text x="361.8" y="40.2">38</text>
<text x="361.8" y="36.7">39</text>
<text x="331.2" y="43.7">4</text>
<text x="331.2" y="47.3">5</text>
<text x="334.7" y="45.5">PB3</text>
<text x="354.2" y="45.5">PA3</text>
<text x="361.8" y="47.3">36</text>
<text x="361.8" y="43.7">37</text>
<text x="80.5" y="50.8">1</text>
<text x="85.7" y="52.2">IN</text>
<text x="98" y="52.2">OUT</text>
<text x="107.9" y="50.8">3</text>
<text x="331.2" y="50.8">6</text>
<text x="334.7" y="49">PB4</text>
<text x="334.7" y="52.6">PB5</text>
<text x="354.2" y="52.6">PA5</text>
<text x="354.2" y="49">PA4</text>
<text x="361.8" y="50.8">35</text>
<text x="257.3" y="57.9">4 SW1</text>
<text x="269.9" y="57.9">3</text>
<text x="331.2" y="54.3">7</text>
<text x="331.2" y="57.9">8</text>
<text x="334.7" y="56.1">PB6</text>
<text x="334.7" y="59.6">PB7</text>
<text x="354.2" y="59.6">PA7</text>
<text x="354.2" y="56.1">PA6</text>
<text x="361.8" y="57.9">33</text>
<text x="361.8" y="54.3">34</text>
<text x="257.3" y="64.9">2</text>
<text x="269.9" y="64.9">1</text>
<text x="331.2" y="61.4">9</text>
<text x="334.7" y="63.1">RESET</text>
<text x="352.1" y="63.1">AREF</text>
<text x="361.8" y="61.4">32</text>
<text x="329.2" y="72">12</text>
<text x="361.8" y="72">29</text>
<text x="329.2" y="75.5">13</text>
<text x="334.7" y="73.7">XTAL2</text>
<text x="334.7" y="77.3">XTAL1</text>
<text x="354.1" y="77.3">PC6</text>
<text x="354.1" y="73.7">PC7</text>
<text x="361.8" y="75.5">28</text>
<text x="329.2" y="79">14</text>
<text x="329.2" y="82.6">15</text>
<text x="334.7" y="80.8">PD0</text>
<text x="354.1" y="80.8">PC5</text>
<text x="361.8" y="82.6">26</text>
<text x="361.8" y="79">27</text>
<text x="178.4" y="86.1">1</text>
<text x="178.4" y="89.6">2</text>
<text x="181.9" y="84.3">1</text>
<text x="181.9" y="87.8">2</text>
<text x="329.2" y="86.1">16</text>
<text x="329.2" y="89.6">17</text>
<text x="334.7" y="84.3">PD1</text>
<text x="334.7" y="87.8">PD2</text>
<text x="354.1" y="87.8">PC3</text>
<text x="354.1" y="84.3">PC4</text>
<text x="361.8" y="89.6">24</text>
<text x="361.8" y="86.1">25</text>
<text x="178.4" y="93.1">3</text>
<text x="181.9" y="91.4">3</text>
<text x="181.9" y="94.9">4</text>
<text x="329.2" y="93.1">18</text>
<text x="334.7" y="91.4">PD3</text>
<text x="334.7" y="94.9">PD4</text>
<text x="354.1" y="94.9">PC1</text>
<text x="354.1" y="91.4">PC2</text>
<text x="361.8" y="93.1">23</text>
<text x="178.4" y="96.7">4</text>
<text x="178.4" y="100.2">5</text>
<text x="181.9" y="98.4">5</text>
<text x="181.9" y="102">6</text>
<text x="329.2" y="96.7">19</text>
<text x="329.2" y="100.2">20</text>
<text x="334.7" y="98.4">PD5</text>
<text x="334.7" y="102">PD6</text>
<text x="353.9" y="102">PD7</text>
<text x="354.1" y="98.4">PC0</text>
<text x="361.8" y="100.2">21</text>
<text x="361.8" y="96.7">22</text>
<text x="178.4" y="103.7">6</text>
<text x="178.4" y="107.2">7</text>
<text x="181.9" y="105.5">7</text>
<text x="178.4" y="110.8">8</text>
<text x="181.9" y="109">8</text>
<text x="181.9" y="112.5">9</text>
<text x="176.3" y="117.8">10</text>
<text x="178.4" y="114.3">9</text>
<text x="181.9" y="116.1">10</text>
<text x="181.9" y="119.6">11</text>
<text x="61.9" y="121.4">1</text>
<text x="61.9" y="124.9">2</text>
<text x="176.3" y="121.4">11</text>
<text x="176.3" y="124.9">12</text>
<text x="181.9" y="123.1">12</text>
<text x="61.9" y="128.4">3</text>
<text x="61.9" y="131.9">4</text>
<text x="176.3" y="128.4">13</text>
<text x="176.3" y="131.9">14</text>
<text x="181.9" y="126.6">13</text>
<text x="181.9" y="130.2">14</text>
<text x="338.2" y="126.6">1</text>
<text x="338.2" y="130.2">2</text>
<text x="341.7" y="128.4">OUT/1</text>
<text x="341.7" y="131.9">NEG/1</text>
<text x="364.2" y="131.9">OUT/2</text>
<text x="375.9" y="130.2">7</text>
<text x="61.9" y="135.5">5</text>
<text x="176.3" y="135.5">15</text>
<text x="181.9" y="133.7">15</text>
<text x="181.9" y="137.2">16</text>
<text x="338.2" y="133.7">3</text>
<text x="341.7" y="135.5">POS/1</text>
<text x="364.1" y="135.5">NEG/2</text>
<text x="375.9" y="137.2">5</text>
<text x="375.9" y="133.7">6</text>
<text x="61.9" y="139">6</text>
<text x="61.9" y="142.5">7</text>
<text x="176.3" y="139">16</text>
<text x="364.4" y="139">POS/2</text>
<text x="61.9" y="146">8</text>
<text x="183" y="156.6">1</text>
<text x="183" y="160.2">2</text>
<text x="186.5" y="158.4">BY</text>
<text x="186.5" y="161.9">BX</text>
<text x="202.9" y="161.9">B</text>
<text x="206.6" y="160.2">15</text>
<text x="183" y="163.7">3</text>
<text x="183" y="167.2">4</text>
<text x="186.5" y="165.5">CY</text>
<text x="202.9" y="165.5">A</text>
<text x="206.6" y="167.2">13</text>
<text x="206.6" y="163.7">14</text>
<text x="183" y="170.7">5</text>
<text x="186.5" y="169">C</text>
<text x="186.5" y="172.5">CX</text>
<text x="200.7" y="172.5">AX</text>
<text x="200.9" y="169">AY</text>
<text x="206.6" y="170.7">12</text>
<text x="183" y="174.3">6</text>
<text x="183" y="177.8">7</text>
<text x="186.5" y="176">INH</text>
<text x="186.5" y="179.6">VEE</text>
<text x="199.4" y="179.6">B/2</text>
<text x="199.4" y="176">A/2</text>
<text x="206.6" y="177.8">10</text>
<text x="206.6" y="174.3">11</text>
<text x="199.4" y="183.1">C/2</text>
<text x="206.6" y="181.3">9</text>
<text x="322.4" y="213.1">1</text>
<text x="325.9" y="214.8">A4</text>
<text x="322.4" y="216.6">2</text>
<text x="322.4" y="220.1">3</text>
<text x="325.9" y="218.4">A6</text>
<text x="325.9" y="221.9">A</text>
<text x="340.2" y="221.9">A1</text>
<text x="340.2" y="218.4">A2</text>
<text x="345.9" y="220.1">14</text>
<text x="345.9" y="216.6">15</text>
<text x="322.4" y="223.7">4</text>
<text x="322.4" y="227.2">5</text>
<text x="325.9" y="225.4">A7</text>
<text x="340.2" y="225.4">A0</text>
<text x="345.9" y="227.2">12</text>
<text x="345.9" y="223.7">13</text>
<text x="322.4" y="230.7">6</text>
<text x="325.9" y="229">A5</text>
<text x="325.9" y="232.5">E#</text>
<text x="340.2" y="232.5">S0</text>
<text x="340.2" y="229">A3</text>
<text x="345.9" y="230.7">11</text>
<text x="57.8" y="236">5</text>
<text x="77.8" y="239.5">7</text>
<text x="168.9" y="236">1</text>
<text x="168.9" y="239.5">2</text>
<text x="172.4" y="237.8">A4</text>
<text x="192.4" y="239.5">15</text>
<text x="258.9" y="234.2">2</text>
<text x="278.9" y="237.8">1</text>
<text x="340.2" y="239.5">S2</text>
<text x="340.2" y="236">S1</text>
<text x="345.9" y="237.8">9</text>
<text x="345.9" y="234.2">10</text>
<text x="413.5" y="239.2">1</text>
<text x="14.9" y="240.9">1</text>
<text x="57.8" y="243.1">6</text>
<text x="168.9" y="243.1">3</text>
<text x="172.4" y="241.3">A6</text>
<text x="172.4" y="244.8">A</text>
<text x="186.8" y="244.8">A1</text>
<text x="186.8" y="241.3">A2</text>
<text x="192.4" y="243.1">14</text>
<text x="258.9" y="241.3">3</text>
<text x="14.9" y="248">2</text>
<text x="168.9" y="246.6">4</text>
<text x="168.9" y="250.1">5</text>
<text x="172.4" y="248.4">A7</text>
<text x="172.4" y="251.9">A5</text>
<text x="186.8" y="251.9">A3</text>
<text x="186.8" y="248.4">A0</text>
<text x="192.4" y="250.1">12</text>
<text x="192.4" y="246.6">13</text>
<text x="413.5" y="246.2">2</text>
<text x="168.9" y="253.6">6</text>
<text x="172.4" y="255.4">E#</text>
<text x="186.8" y="255.4">S0</text>
<text x="192.4" y="257.2">10</text>
<text x="192.4" y="253.6">11</text>
<text x="186.8" y="262.5">S2</text>
<text x="186.8" y="258.9">S1</text>
<text x="192.4" y="260.7">9</text>
<text x="246.3" y="311.9">3</text>
<text x="163.1" y="315">1</text>
<text x="266.7" y="315.4">6</text>
<text x="163.1" y="322.1">2</text>
<text x="246.3" y="318.9">2</text>
<text x="266.7" y="322.4">5</text>
<text x="246.3" y="329.5">1</text>
<text x="246.3" y="326">8</text>
</g>
<g font-size="3.2">
<text x="96.3" y="57.1" transform="rotate(-90 96.3 57.1)">GND</text>
<text x="94.9" y="62.3" transform="rotate(-90 94.9 62.3)">2</text>
<text x="361.8" y="64.9">31</text>
<text x="329.2" y="68.4">11</text>
<text x="334.7" y="70.2">GND</text>
<text x="353" y="66.7">GND</text>
<text x="183" y="181.3">8</text>
<text x="186.5" y="183.1">VSS</text>
<text x="322.4" y="234.2">7</text>
<text x="322.4" y="237.8">8</text>
<text x="325.9" y="236">VEE</text>
<text x="325.9" y="239.5">GND</text>
<text x="269.5" y="249" transform="rotate(-90 269.5 249)">4</text>
<text x="168.9" y="257.2">7</text>
<text x="168.9" y="260.7">8</text>
<text x="172.4" y="258.9">VEE</text>
<text x="172.4" y="262.5">GND</text>
</g>
<g font-size="3.2" fill="#f00">
<text x="329.2" y="64.9">10</text>
<text x="334.7" y="66.7">VCC</text>
<text x="351.5" y="70.2">AVCC</text>
<text x="361.8" y="68.4">30</text>
<text x="365.2" y="128.4">VCC+</text>
<text x="375.9" y="126.6">8</text>
<text x="338.2" y="137.2">4</text>
<text x="341.7" y="139">VCC-</text>
<text x="198" y="158.4">VDD</text>
<text x="206.6" y="156.6">16</text>
<text x="337.8" y="214.8">VCC</text>
<text x="345.9" y="213.1">16</text>
<text x="269.5" y="229.3" transform="rotate(-90 269.5 229.3)">8</text>
<text x="184.4" y="237.8">VCC</text>
<text x="192.4" y="236">16</text>
<text x="257.2" y="306.6" transform="rotate(-90 257.2 306.6)">4</text>
<text x="257.2" y="326.9" transform="rotate(-90 257.2 326.9)">7</text>
</g>
<g font-size="3.2" fill="#800">
<text x="267.1" y="239">1</text>
<text x="66" y="241.5">2</text>
</g>
</svg>
